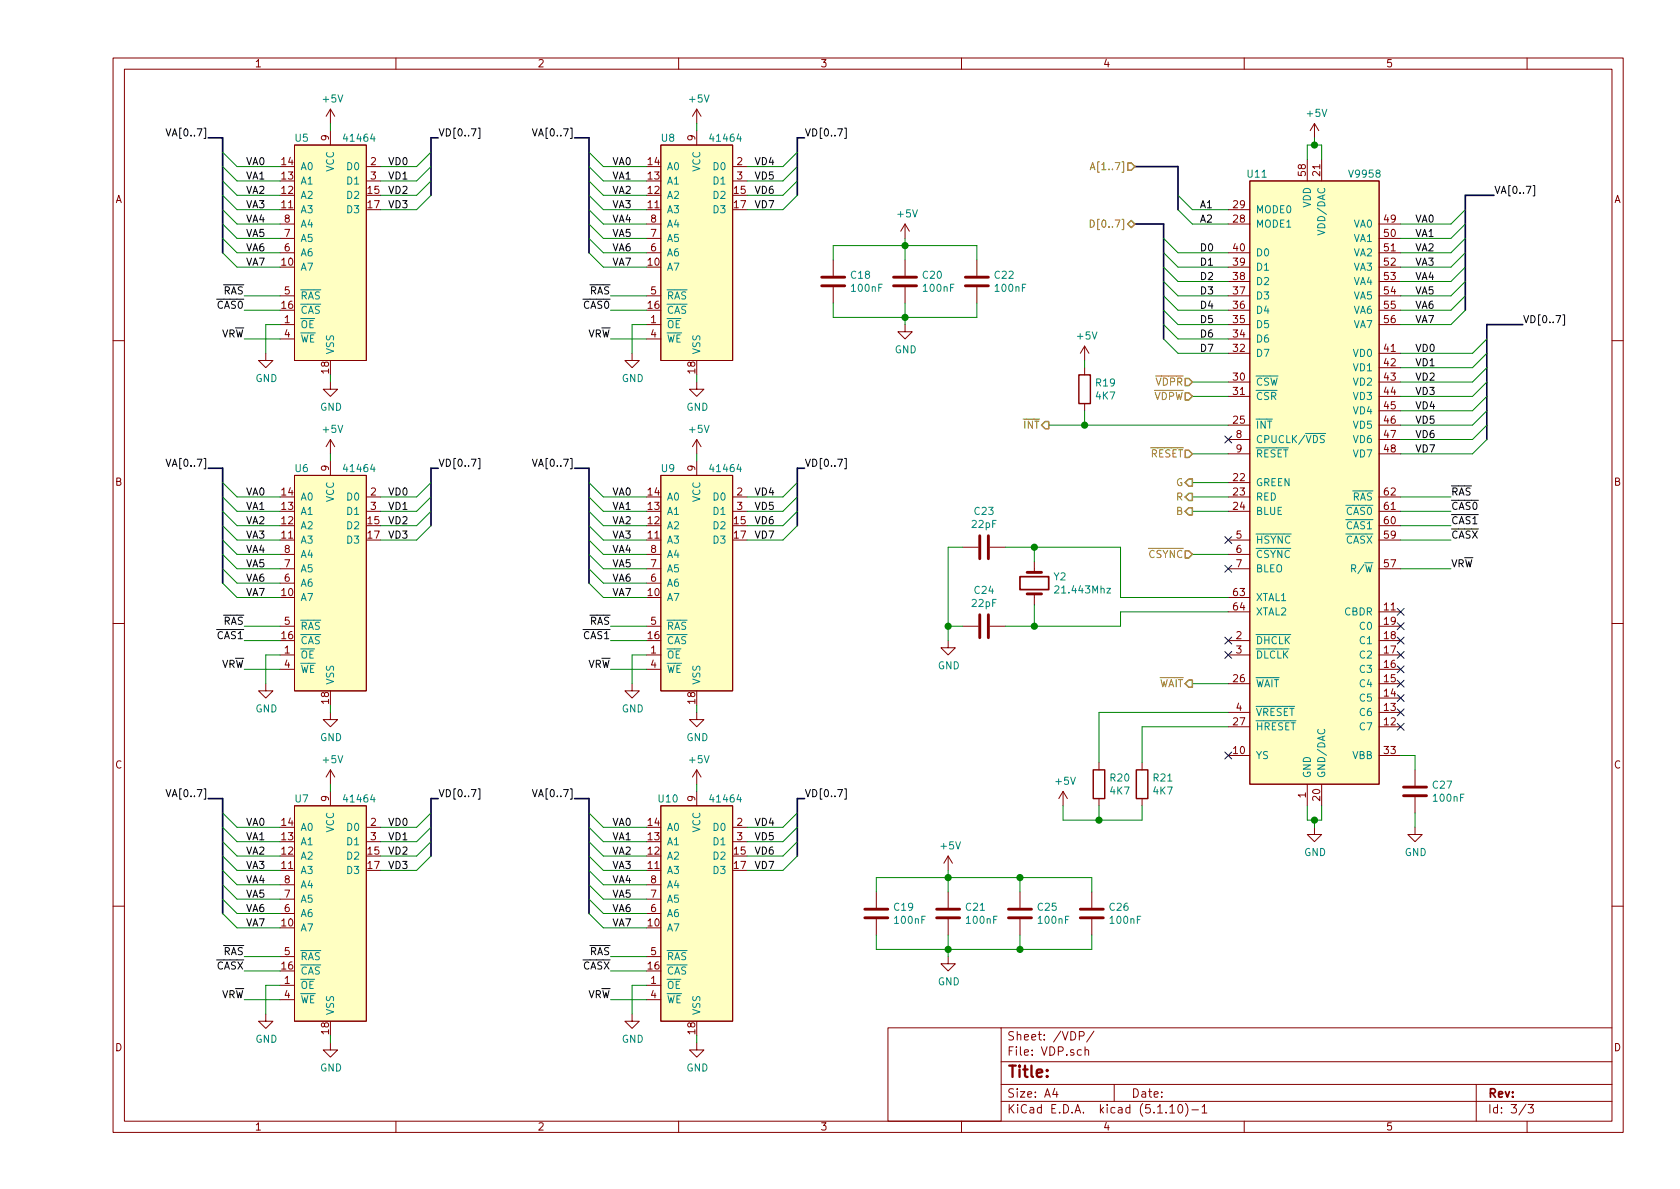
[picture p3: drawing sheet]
<svg xmlns="http://www.w3.org/2000/svg" width="297mm" height="210mm" viewBox="0 0 297 210" stroke-linecap="round" stroke-linejoin="round" font-family="sans-serif">
<g fill="none" stroke="#840000" stroke-width=".18">
<path d="M20 10.3h267v189.9h-267zM22 12.2h263v186.1h-263zM58.4 19.3v2.5M58.4 19.3l-.7 1.3M58.4 19.3l.8 1.3M70 10.3v1.9M120 10.3v1.9M123.2 19.3v2.5M123.2 19.3l-.8 1.3M123.2 19.3l.8 1.3M170 10.3v1.9M220 10.3v1.9"/>
<path d="M270 10.3v1.9M49.5 39.6h2.6M52.1 25.6h12.7v38.1h-12.7zM58.4 23.1v2.5M64.8 29.5h2.5M64.8 32h2.5M114.3 39.6h2.5M116.8 25.6h12.7v38.1h-12.7zM123.2 23.1v2.5M129.5 29.5h2.6M129.5 32h2.6M160 39.6l-.7 1.3"/>
<path d="M160 39.6v2.6M160 39.6l.8 1.3M217.2 39.6h3.8M217.2 37.1h3.8M221 32h22.8v106.7h-22.8zM231.1 28.2v3.8M232.4 21.8l-.8 1.3M232.4 21.8v2.6M232.4 21.8l.8 1.3M233.7 28.2v3.8M243.8 39.6h3.8M49.5 57.4h2.6"/>
<path d="M49.5 59.9h2.6M49.5 52.3h2.6M49.5 44.7h2.6M49.5 42.2h2.6M114.3 57.4h2.5M114.3 59.9h2.5M114.3 52.3h2.5M114.3 44.7h2.5M114.3 42.2h2.5M147.3 46v2.8M147.3 50.8v2.8M160 57.4v1.3h1.3l-1.3 1.2-1.3-1.2h1.3"/>
<path d="M160 46v2.8M160 50.8v2.8M172.7 46v2.8M172.7 50.8v2.8M217.2 57.4h3.8M217.2 59.9h3.8M217.2 52.3h3.8M217.2 44.7h3.8M217.2 54.9h3.8M217.2 49.8h3.8M217.2 47.2h3.8M243.8 57.4h3.8"/>
<path d="M243.8 52.3h3.8M243.8 44.7h3.8M243.8 42.2h3.8M243.8 54.9h3.8M243.8 49.8h3.8M243.8 47.2h3.8M20 60.2h2M47 62.5v1.2h1.3l-1.3 1.3-1.3-1.3h1.3M58.4 67.6v1.2h1.3l-1.3 1.3-1.3-1.3h1.3M58.4 77.7v2.6M58.4 77.7l-.7 1.3M58.4 77.7l.8 1.3"/>
<path d="M111.8 62.5v1.2h1.2l-1.2 1.3-1.3-1.3h1.3M123.2 67.6v1.2h1.3l-1.3 1.3-1.3-1.3h1.3M123.2 77.7v2.6M123.2 77.7l-.8 1.3M123.2 77.7l.8 1.3M191.8 61.2v2.5M191.8 65v1.3M191.8 71.4v1.2M191.8 61.2l-.8 1.3M191.8 61.2l.7 1.3M217.2 75.2h3.8M217.2 67.6h3.8"/>
<path d="M217.2 70.1h3.8M217.2 62.5h3.8M217.2 77.7h3.8M243.8 75.2h3.8M243.8 67.6h3.8M243.8 70.1h3.8M243.8 62.5h3.8M243.8 65h3.8M243.8 72.6h3.8M243.8 77.7h3.8M285 60.2h2M49.5 98h2.6"/>
<path d="M52.1 84.1h12.7v38.1h-12.7zM58.4 81.5v2.6M64.8 87.9h2.5M64.8 90.4h2.5M114.3 98h2.5M116.8 84.1h12.7v38.1h-12.7zM123.2 81.5v2.6M129.5 87.9h2.6M129.5 90.4h2.6M170.2 96.8h2.8M175 96.8h2.8M182.9 99.3v1.9"/>
<path d="M217.2 87.9h3.8M217.2 90.4h3.8M217.2 98h3.8M217.2 85.3h3.8M217.2 80.3h3.8M217.2 95.5h3.8M243.8 87.9h3.8M243.8 90.4h3.8M243.8 80.3h3.8M243.8 95.5h3.8M243.8 93h3.8M20 110.3h2"/>
<path d="M49.5 115.8h2.6M49.5 118.4h2.6M49.5 110.7h2.6M49.5 103.1h2.6M49.5 100.6h2.6M114.3 115.8h2.5M114.3 118.4h2.5M114.3 110.7h2.5M114.3 103.1h2.5M114.3 100.6h2.5M167.6 113.3v1.2h1.3l-1.3 1.3-1.2-1.3h1.2M170.2 110.7h2.8"/>
<path d="M175 110.7h2.8M182.9 105v1.9M217.2 115.8h3.8M217.2 100.6h3.8M217.2 108.2h3.8M217.2 113.3h3.8M217.2 105.7h3.8M243.8 115.8h3.8M243.8 118.4h3.8M243.8 110.7h3.8M243.8 100.6h3.8M243.8 108.2h3.8"/>
<path d="M243.8 113.3h3.8M285 110.3h2M47 120.9v1.3h1.3l-1.3 1.2-1.3-1.2h1.3M58.4 126v1.2h1.3l-1.3 1.3-1.3-1.3h1.3M58.4 136.1v2.6M58.4 139.9v2.6M58.4 136.1l-.7 1.3M58.4 136.1l.8 1.3M111.8 120.9v1.3h1.2l-1.2 1.2-1.3-1.2h1.3M123.2 126v1.2h1.3l-1.3 1.3-1.3-1.3h1.3M123.2 136.1l-.8 1.3M123.2 136.1v2.6"/>
<path d="M123.2 139.9v2.6M123.2 136.1l.8 1.3M188 139.9l-.8 1.3M188 139.9v2.6M188 139.9l.7 1.3M194.3 134.9v1.2M201.9 134.9v1.2M217.2 133.6h3.8M217.2 128.5h3.8M217.2 126h3.8M217.2 120.9h3.8M231.1 138.7v3.8"/>
<path d="M233.7 138.7v3.8M243.8 133.6h3.8M243.8 128.5h3.8M243.8 126h3.8M243.8 123.4h3.8M243.8 120.9h3.8M250.2 136.1v2.8M49.5 159h2.6M49.5 156.5h2.6M52.1 142.5h12.7v38.1h-12.7zM64.8 146.3h2.5M64.8 148.8h2.5"/>
<path d="M114.3 159h2.5M114.3 156.5h2.5M116.8 142.5h12.7v38.1h-12.7zM129.5 146.3h2.6M129.5 148.8h2.6M154.9 157.7v2.8M167.6 151.4l-.7 1.2M167.6 151.4v2.5M167.6 157.7v2.8M167.6 151.4l.8 1.2M180.3 157.7v2.8M193 157.7v2.8"/>
<path d="M194.3 141.2v1.3M201.9 141.2v1.3M232.4 146.3v1.3h1.3l-1.3 1.2-1.3-1.2h1.3M250.2 146.3v1.3h1.3l-1.3 1.2-1.3-1.2h1.3M250.2 141v2.8M20 160.2h2M47 179.3v1.3h1.3l-1.3 1.3-1.3-1.3h1.3M49.5 174.2h2.6M49.5 176.8h2.6M49.5 169.2h2.6M49.5 161.5h2.6M111.8 179.3v1.3h1.2l-1.2 1.3-1.3-1.3h1.3"/>
<path d="M114.3 174.2h2.5M114.3 176.8h2.5M114.3 169.2h2.5M114.3 161.5h2.5M154.9 162.6v2.7M167.6 169.2v1.2h1.3l-1.3 1.3-1.2-1.3h1.2M167.6 162.6v2.7M180.3 162.6v2.7M193 162.6v2.7M285 160.2h2M58.4 184.4v1.3h1.3l-1.3 1.2-1.3-1.2h1.3M70 198.3v1.9"/>
<path d="M120 198.3v1.9M123.2 184.4v1.3h1.3l-1.3 1.2-1.3-1.2h1.3M157 181.8h20v16.5h-20zM170 198.3v1.9M177 194.8h108M177 191.8h108M177 187.8h108M177 181.8h108M186.5 192.5l-.4 1h1M186.8 193v1M190.8 183.2l.8-.1 .1-.2-.1-.4-.8-.1v1.5M191.8 185.7l.2-.1 .4 .1 .1 .9"/>
<path d="M191.8 185.1v1.5M193.4 182.3l-1.3 2M197 191.8v3M206.8 195.8l.5-.5v1.5M206.8 196.8h.9M208.5 195.4l.1-.1a.8 .8 0 0 1 .5 .8 .8 .8 0 0 1-.5 .7 1 1 0 0 1-.1-1.4zM209.6 195.1a1.71 1.71 0 0 1 0 2.3M210.7 196.3h1.2M212.5 195.8l.5-.5v1.5M212.5 196.8h.9M220 198.3v1.9M261 191.8v6.5"/>
<path d="M269.8 195.2l-1.2 2M270 198.3v1.9M270.2 195.3h.9l-.5 .6 .4 .1v.7l-.2 .1-.6-.1"/>
</g>
<g fill="none" stroke="#840000" stroke-width=".51">
<path d="M145.3 50.5h4.1M145.3 49h4.1M158 50.5h4.1M158 49h4.1M170.7 50.5h4.1M170.7 49h4.1M173.2 94.7v4.1M174.8 94.7v4.1M173.2 108.7v4.1M174.8 108.7v4.1M181.6 101.2h2.5M181.6 105h2.5"/>
<path d="M248.2 139.2h4M248.2 140.7h4M152.9 162.3h4.1M152.9 160.8h4.1M165.6 162.3h4.1M165.6 160.8h4.1M178.3 162.3h4.1M178.3 160.8h4.1M191 162.3h4.1M191 160.8h4.1"/>
</g>
<g fill="#ffffc2" stroke="#ffffc2" stroke-width=".18">
<path d="M52.1 142.5h12.7v38.1h-12.7z"/>
<path d="M116.8 142.5h12.7v38.1h-12.7z"/>
<path d="M116.8 84.1h12.7v38.1h-12.7z"/>
<path d="M52.1 25.6h12.7v38.1h-12.7z"/>
<path d="M221 32h22.8v106.7h-22.8z"/>
<path d="M116.8 25.6h12.7v38.1h-12.7z"/>
<path d="M52.1 84.1h12.7v38.1h-12.7z"/>
</g>
<path d="M190.8 66.3h2v5.1h-2zM193.3 136.1h2v5.1h-2zM200.9 136.1h2v5.1h-2z" fill="none" stroke="#840000" stroke-width=".25"/>
<path d="M233.2 76.7h1.2M234.2 77.1l-.5-.1-.2 .1-.1 .3 .2 .2 .4 .1 .2 .3-.3 .3-.5-.1M195.7 104h.7l-.7 .9h.7" fill="none" stroke="#008484" stroke-width=".18"/>
<path d="M180.3 102h5.1v2.3h-5.1z" fill="none" stroke="#840000" stroke-width=".3"/>
<g fill="none" stroke="#000084" stroke-width=".3">
<path d="M36.8 24.4h2.6v20.3M77.5 24.4h-1.3v10.1M101.6 24.4h2.5v20.3M142.2 24.4h-1.2v10.1M200.7 29.5h7.6v7.6M200.7 39.6h5v20.3M264.2 34.5h-5.1v20.4M269.2 57.4h-6.3v20.3M36.8 82.8h2.6v20.3M77.5 82.8h-1.3v10.2M101.6 82.8h2.5v20.3M142.2 82.8h-1.2v10.2"/>
<path d="M36.8 141.2h2.6v20.3M77.5 141.2h-1.3v10.2M101.6 141.2h2.5v20.3M142.2 141.2h-1.2v10.2"/>
</g>
<g fill="none" stroke="#008400" stroke-width=".18">
<path d="M39.4 37.1l2.5 2.5h7.6M39.4 34.5l2.5 2.6h7.6M39.4 32l2.5 2.5h7.6M39.4 29.5l2.5 2.5h7.6M39.4 26.9l2.5 2.6h7.6M39.4 39.6l2.5 2.6h7.6M58.4 21.8v1.3M76.2 34.5l-2.5 2.6h-6.4M76.2 32l-2.5 2.5h-6.4M76.2 29.5l-2.5 2.5h-6.4M76.2 26.9l-2.5 2.6h-6.4M104.1 37.1l2.6 2.5h7.6"/>
<path d="M104.1 34.5l2.6 2.6h7.6M104.1 32l2.6 2.5h7.6M104.1 29.5l2.6 2.5h7.6M104.1 26.9l2.6 2.6h7.6M104.1 39.6l2.6 2.6h7.6M123.2 21.8v1.3M141 34.5l-2.6 2.6h-6.3M141 32l-2.6 2.5h-6.3M141 29.5l-2.6 2.5h-6.3M141 26.9l-2.6 2.6h-6.3M208.3 37.1l2.5 2.5h6.4M208.3 34.5l2.5 2.6h6.4"/>
<path d="M231.1 28.2v-2.6h2.6v2.6M232.4 24.4v1.2M259.1 37.1l-2.6 2.5h-8.9M259.1 39.6l-2.6 2.6h-8.9M39.4 42.2l2.5 2.5h7.6M39.4 44.7l2.5 2.5h7.6M43.2 59.9h6.3M43.2 54.9h6.3M43.2 52.3h6.3M49.5 57.4h-2.5v5.1M104.1 42.2l2.6 2.5h7.6M104.1 44.7l2.6 2.5h7.6"/>
<path d="M107.9 59.9h6.4M107.9 54.9h6.4M107.9 52.3h6.4M114.3 57.4h-2.5v5.1M147.3 46v-2.6h25.4v2.6M147.3 53.6v2.5h25.4v-2.5M160 42.2v3.8M160 53.6v3.8M205.7 57.4l2.6 2.5h8.9M205.7 52.3l2.6 2.6h8.9M205.7 49.8l2.6 2.5h8.9M205.7 54.9l2.6 2.5h8.9"/>
<path d="M205.7 47.2l2.6 2.6h8.9M205.7 42.2l2.6 2.5h8.9M205.7 59.9l2.6 2.6h8.9M205.7 44.7l2.6 2.5h8.9M259.1 52.3l-2.6 2.6h-8.9M259.1 49.8l-2.6 2.5h-8.9M259.1 54.9l-2.6 2.5h-8.9M259.1 47.2l-2.6 2.6h-8.9M259.1 42.2l-2.6 2.5h-8.9M259.1 44.7l-2.6 2.5h-8.9M262.9 59.9l-2.6 2.6h-12.7M58.4 66.3v1.3"/>
<path d="M123.2 66.3v1.3M185.4 75.2h31.8M191.8 63.7v1.3M191.8 72.6v2.6M210.8 70.1h6.4M210.8 67.6h6.4M262.9 77.7l-2.6 2.6h-12.7M262.9 72.6l-2.6 2.6h-12.7M262.9 67.6l-2.6 2.5h-12.7M262.9 65l-2.6 2.6h-12.7M262.9 62.5l-2.6 2.5h-12.7M262.9 70.1l-2.6 2.5h-12.7"/>
<path d="M262.9 75.2l-2.6 2.5h-12.7M39.4 90.4l2.5 2.6h7.6M39.4 93l2.5 2.5h7.6M39.4 95.5l2.5 2.5h7.6M39.4 87.9l2.5 2.5h7.6M39.4 85.3l2.5 2.6h7.6M39.4 98l2.5 2.6h7.6M58.4 80.3v1.2M76.2 90.4l-2.5 2.6h-6.4M76.2 93l-2.5 2.5h-6.4M76.2 87.9l-2.5 2.5h-6.4M76.2 85.3l-2.5 2.6h-6.4"/>
<path d="M104.1 90.4l2.6 2.6h7.6M104.1 93l2.6 2.5h7.6M104.1 95.5l2.6 2.5h7.6M104.1 87.9l2.6 2.5h7.6M104.1 85.3l2.6 2.6h7.6M104.1 98l2.6 2.6h7.6M123.2 80.3v1.2M141 90.4l-2.6 2.6h-6.3M141 93l-2.6 2.5h-6.3M141 87.9l-2.6 2.5h-6.3M141 85.3l-2.6 2.6h-6.3M170.2 96.8h-2.6v16.5"/>
<path d="M177.8 96.8h20.3v8.9h19.1M182.9 96.8v2.5M210.8 98h6.4M210.8 90.4h6.4M210.8 87.9h6.4M210.8 85.3h6.4M210.8 80.3h6.4M247.6 93h8.9M247.6 95.5h8.9M247.6 90.4h8.9M247.6 87.9h8.9M39.4 100.6l2.5 2.5h7.6"/>
<path d="M39.4 103.1l2.5 2.6h7.6M43.2 110.7h6.3M43.2 113.3h6.3M43.2 118.4h6.3M49.5 115.8h-2.5v5.1M104.1 100.6l2.6 2.5h7.6M104.1 103.1l2.6 2.6h7.6M107.9 110.7h6.4M107.9 113.3h6.4M107.9 118.4h6.4M114.3 115.8h-2.5v5.1M167.6 110.7h2.6"/>
<path d="M182.9 106.9v3.8M217.2 108.2h-19.1v2.5h-20.3M247.6 100.6h8.9M58.4 124.7v1.3M58.4 138.7v1.2M123.2 124.7v1.3M123.2 138.7v1.2M210.8 120.9h6.4M217.2 128.5h-15.3v6.4M217.2 126h-22.9v8.9M247.6 133.6h2.6v2.5M39.4 156.5l2.5 2.5h7.6"/>
<path d="M39.4 153.9l2.5 2.6h7.6M39.4 151.4l2.5 2.5h7.6M39.4 148.8l2.5 2.6h7.6M39.4 146.3l2.5 2.5h7.6M39.4 143.8l2.5 2.5h7.6M39.4 159l2.5 2.5h7.6M76.2 151.4l-2.5 2.5h-6.4M76.2 148.8l-2.5 2.6h-6.4M76.2 146.3l-2.5 2.5h-6.4M76.2 143.8l-2.5 2.5h-6.4M104.1 156.5l2.6 2.5h7.6M104.1 153.9l2.6 2.6h7.6"/>
<path d="M104.1 151.4l2.6 2.5h7.6M104.1 148.8l2.6 2.6h7.6M104.1 146.3l2.6 2.5h7.6M104.1 143.8l2.6 2.5h7.6M104.1 159l2.6 2.5h7.6M141 151.4l-2.6 2.5h-6.3M141 148.8l-2.6 2.6h-6.3M141 146.3l-2.6 2.5h-6.3M141 143.8l-2.6 2.5h-6.3M154.9 157.7v-2.5h38.1v2.5M167.6 153.9v3.8M180.3 155.2v2.5"/>
<path d="M188 142.5v2.5h13.9v-2.5M194.3 142.5v2.5M231.1 142.5v2.5h2.6v-2.5M232.4 145v1.3M250.2 143.8v2.5M39.4 161.5l2.5 2.6h7.6M43.2 169.2h6.3M43.2 171.7h6.3M43.2 176.8h6.3M49.5 174.2h-2.5v5.1M104.1 161.5l2.6 2.6h7.6M107.9 169.2h6.4"/>
<path d="M107.9 171.7h6.4M107.9 176.8h6.4M114.3 174.2h-2.5v5.1M154.9 165.3v2.6h38.1v-2.6M167.6 165.3v3.9M180.3 165.3v2.6M58.4 183.1v1.3M123.2 183.1v1.3"/>
</g>
<path d="M199.4 39.6l.6-.6 .7 .6-.7 .7zM199.4 28.8h.6l.7 .7-.7 .6h-.6zM184.8 74.5h.6v1.3h-.6l-.7-.6zM209.5 66.9h.7l.6 .7-.6 .6h-.7zM209.5 69.5h.7l.6 .6-.6 .6h-.7zM209.5 79.6h.7l.6 .7-.6 .6h-.7zM209.5 90.4l.7-.6h.6v1.3h-.6zM209.5 97.4h.7l.6 .6-.6 .7h-.7zM210.2 87.2h.6v1.3h-.6l-.7-.6zM210.2 84.7h.6v1.3h-.6l-.7-.7zM210.2 120.3h.6v1.2h-.6l-.7-.6z" fill="none" stroke="#848400" stroke-width=".25"/>
<path d="M192.8 38.9a.64 .64 0 0 1 .7 .6 .64 .64 0 0 1-.7 .7zM192.8 30l.4-1.3 .4 1.3M192.9 29.7h.6" fill="none" stroke="#848400" stroke-width=".18"/>
<g fill="none" stroke="#000" stroke-width=".18">
<path d="M29.4 22.8l.4 1.2 .4-1.2M84.6 22.7h.3v1.8h-.3M94.1 22.8l.5 1.2 .4-1.2M149.3 22.7h.3v1.8h-.3M271.1 32.8h.2v1.8h-.2M276.3 55.7h.3v1.8h-.3M29.4 81.2l.4 1.3 .4-1.3M84.6 81.1h.3v1.8h-.3M94.1 81.2l.5 1.3 .4-1.3M149.3 81.1h.3v1.8h-.3M29.4 139.6l.4 1.3 .4-1.3M84.6 139.5h.3v1.8h-.3"/>
<path d="M94.1 139.6l.5 1.3 .4-1.3M149.3 139.5h.3v1.8h-.3"/>
</g>
<g fill="#008400" stroke="#008400" stroke-width=".25">
<circle cx="194.3" cy="145" r=".51"/>
<circle cx="160" cy="43.4" r=".51"/>
<circle cx="182.9" cy="110.7" r=".51"/>
<circle cx="180.3" cy="155.2" r=".51"/>
<circle cx="232.4" cy="25.6" r=".51"/>
<circle cx="182.9" cy="96.8" r=".51"/>
<circle cx="232.4" cy="145" r=".51"/>
<circle cx="167.6" cy="110.7" r=".51"/>
<circle cx="180.3" cy="167.9" r=".51"/>
<circle cx="191.8" cy="75.2" r=".51"/>
<circle cx="160" cy="56.1" r=".51"/>
<circle cx="167.6" cy="167.9" r=".51"/>
<circle cx="167.6" cy="155.2" r=".51"/>
</g>
<g fill="none" stroke="#000084" stroke-width=".18">
<path d="M216.6 77.1l1.2 1.2M217.8 77.1l-1.2 1.2M216.6 94.9l1.2 1.2M216.6 100l1.2 1.2M217.8 94.9l-1.2 1.2M217.8 100l-1.2 1.2M216.6 112.7l1.2 1.2M216.6 115.2l1.2 1.2M217.8 112.7l-1.2 1.2M217.8 115.2l-1.2 1.2M247 107.6l1.3 1.2M247 110.1l1.3 1.2"/>
<path d="M247 112.7l1.3 1.2M247 115.2l1.3 1.2M247 117.7l1.3 1.3M248.3 107.6l-1.3 1.2M248.3 110.1l-1.3 1.2M248.3 112.7l-1.3 1.2M248.3 115.2l-1.3 1.2M248.3 117.7l-1.3 1.3M216.6 133l1.2 1.2M217.8 133l-1.2 1.2M247 120.3l1.3 1.2M247 122.8l1.3 1.2"/>
<path d="M247 125.4l1.3 1.2M247 127.9l1.3 1.2M248.3 120.3l-1.3 1.2M248.3 122.8l-1.3 1.2M248.3 125.4l-1.3 1.2M248.3 127.9l-1.3 1.2"/>
</g>
<text font-size="2.8" fill="#840000" x="178" y="190.5">Title:</text>
<g font-size="2.1" fill="#840000">
<text x="178" y="184">Sheet: /VDP/</text>
<text x="178" y="186.7">File: VDP.sch</text>
<text x="178" y="196.9">KiCad E.D.A. kicad (5.1.10)-1</text>
<text x="178" y="194.1">Size: A4</text>
<text x="200" y="194.1">Date:</text>
<text x="263" y="194.1">Rev:</text>
<text x="263" y="196.9">Id: 3/3</text>
</g>
<g font-size="1.8" fill="#840000">
<text x="45" y="11.9">1</text>
<text x="95" y="11.9">2</text>
<text x="145" y="11.9">3</text>
<text x="195" y="11.9">4</text>
<text x="245" y="11.9">5</text>
<text x="49.8" y="29.2">14</text>
<text x="58.2" y="24.9" transform="rotate(-90 58.2 24.9)">9</text>
<text x="65.6" y="29.2">2</text>
<text x="114.6" y="29.2">14</text>
<text x="122.9" y="24.9" transform="rotate(-90 122.9 24.9)">9</text>
<text x="130.3" y="29.2">2</text>
<text x="20.4" y="35.9">A</text>
<text x="49.8" y="34.3">12</text>
<text x="49.8" y="31.7">13</text>
<text x="65.1" y="34.3">15</text>
<text x="65.6" y="31.7">3</text>
<text x="114.6" y="34.3">12</text>
<text x="114.6" y="31.7">13</text>
<text x="129.8" y="34.3">15</text>
<text x="130.3" y="31.7">3</text>
<text x="230.9" y="31.1" transform="rotate(-90 230.9 31.1)">58</text>
<text x="233.4" y="31.1" transform="rotate(-90 233.4 31.1)">21</text>
<text x="285.4" y="35.9">A</text>
<text x="49.8" y="36.8">11</text>
<text x="50.3" y="41.9">7</text>
<text x="50.3" y="39.4">8</text>
<text x="65.1" y="36.8">17</text>
<text x="114.6" y="36.8">11</text>
<text x="115.1" y="41.9">7</text>
<text x="115.1" y="39.4">8</text>
<text x="129.8" y="36.8">17</text>
<text x="218.1" y="39.4">28</text>
<text x="218.1" y="36.8">29</text>
<text x="244.8" y="39.4">49</text>
<text x="244.8" y="41.9">50</text>
<text x="49.8" y="47">10</text>
<text x="50.3" y="44.4">6</text>
<text x="114.6" y="47">10</text>
<text x="115.1" y="44.4">6</text>
<text x="218.1" y="47">39</text>
<text x="218.1" y="44.4">40</text>
<text x="244.8" y="44.4">51</text>
<text x="244.8" y="47">52</text>
<text x="50.3" y="52.1">5</text>
<text x="115.1" y="52.1">5</text>
<text x="218.1" y="52.1">37</text>
<text x="218.1" y="49.5">38</text>
<text x="244.8" y="49.5">53</text>
<text x="244.8" y="52.1">54</text>
<text x="49.8" y="54.6">16</text>
<text x="50.3" y="57.1">1</text>
<text x="50.3" y="59.7">4</text>
<text x="114.6" y="54.6">16</text>
<text x="115.1" y="57.1">1</text>
<text x="115.1" y="59.7">4</text>
<text x="218.1" y="59.7">34</text>
<text x="218.1" y="57.1">35</text>
<text x="218.1" y="54.6">36</text>
<text x="244.8" y="54.6">55</text>
<text x="244.8" y="57.1">56</text>
<text x="58.2" y="66" transform="rotate(-90 58.2 66)">18</text>
<text x="122.9" y="66" transform="rotate(-90 122.9 66)">18</text>
<text x="218.1" y="62.2">32</text>
<text x="244.8" y="62.2">41</text>
<text x="244.8" y="64.8">42</text>
<text x="218.1" y="67.3">30</text>
<text x="218.1" y="69.8">31</text>
<text x="244.8" y="67.3">43</text>
<text x="244.8" y="69.8">44</text>
<text x="218.1" y="74.9">25</text>
<text x="218.6" y="77.5">8</text>
<text x="244.8" y="72.4">45</text>
<text x="244.8" y="74.9">46</text>
<text x="244.8" y="77.5">47</text>
<text x="58.2" y="83.3" transform="rotate(-90 58.2 83.3)">9</text>
<text x="122.9" y="83.3" transform="rotate(-90 122.9 83.3)">9</text>
<text x="218.6" y="80">9</text>
<text x="244.8" y="80">48</text>
<text x="20.4" y="85.9">B</text>
<text x="49.8" y="87.6">14</text>
<text x="65.6" y="87.6">2</text>
<text x="114.6" y="87.6">14</text>
<text x="130.3" y="87.6">2</text>
<text x="218.1" y="85.1">22</text>
<text x="218.1" y="87.6">23</text>
<text x="244.8" y="87.6">62</text>
<text x="285.4" y="85.9">B</text>
<text x="49.8" y="95.2">11</text>
<text x="49.8" y="92.7">12</text>
<text x="49.8" y="90.2">13</text>
<text x="65.1" y="92.7">15</text>
<text x="65.1" y="95.2">17</text>
<text x="65.6" y="90.2">3</text>
<text x="114.6" y="95.2">11</text>
<text x="114.6" y="92.7">12</text>
<text x="114.6" y="90.2">13</text>
<text x="129.8" y="92.7">15</text>
<text x="129.8" y="95.2">17</text>
<text x="130.3" y="90.2">3</text>
<text x="218.1" y="90.2">24</text>
<text x="218.6" y="95.2">5</text>
<text x="244.8" y="95.2">59</text>
<text x="244.8" y="92.7">60</text>
<text x="244.8" y="90.2">61</text>
<text x="50.3" y="100.3">7</text>
<text x="50.3" y="97.8">8</text>
<text x="115.1" y="100.3">7</text>
<text x="115.1" y="97.8">8</text>
<text x="218.6" y="97.8">6</text>
<text x="218.6" y="100.3">7</text>
<text x="244.8" y="100.3">57</text>
<text x="49.8" y="105.4">10</text>
<text x="50.3" y="102.9">6</text>
<text x="114.6" y="105.4">10</text>
<text x="115.1" y="102.9">6</text>
<text x="218.1" y="105.4">63</text>
<text x="218.1" y="107.9">64</text>
<text x="244.8" y="107.9">11</text>
<text x="49.8" y="113">16</text>
<text x="50.3" y="110.5">5</text>
<text x="114.6" y="113">16</text>
<text x="115.1" y="110.5">5</text>
<text x="218.6" y="113">2</text>
<text x="244.8" y="113">18</text>
<text x="244.8" y="110.5">19</text>
<text x="50.3" y="115.6">1</text>
<text x="50.3" y="118.1">4</text>
<text x="115.1" y="115.6">1</text>
<text x="115.1" y="118.1">4</text>
<text x="218.6" y="115.6">3</text>
<text x="244.8" y="118.1">16</text>
<text x="244.8" y="115.6">17</text>
<text x="58.2" y="124.4" transform="rotate(-90 58.2 124.4)">18</text>
<text x="122.9" y="124.4" transform="rotate(-90 122.9 124.4)">18</text>
<text x="218.1" y="120.6">26</text>
<text x="218.6" y="125.7">4</text>
<text x="244.8" y="125.7">13</text>
<text x="244.8" y="123.2">14</text>
<text x="244.8" y="120.6">15</text>
<text x="218.1" y="128.3">27</text>
<text x="244.8" y="128.3">12</text>
<text x="20.4" y="135.9">C</text>
<text x="218.1" y="133.3">10</text>
<text x="244.8" y="133.3">33</text>
<text x="285.4" y="135.9">C</text>
<text x="58.2" y="141.7" transform="rotate(-90 58.2 141.7)">9</text>
<text x="122.9" y="141.7" transform="rotate(-90 122.9 141.7)">9</text>
<text x="230.9" y="141.1" transform="rotate(-90 230.9 141.1)">1</text>
<text x="233.4" y="141.5" transform="rotate(-90 233.4 141.5)">20</text>
<text x="49.8" y="148.6">13</text>
<text x="49.8" y="146">14</text>
<text x="65.6" y="146">2</text>
<text x="65.6" y="148.6">3</text>
<text x="114.6" y="148.6">13</text>
<text x="114.6" y="146">14</text>
<text x="130.3" y="146">2</text>
<text x="130.3" y="148.6">3</text>
<text x="49.8" y="153.7">11</text>
<text x="49.8" y="151.1">12</text>
<text x="65.1" y="151.1">15</text>
<text x="65.1" y="153.7">17</text>
<text x="114.6" y="153.7">11</text>
<text x="114.6" y="151.1">12</text>
<text x="129.8" y="151.1">15</text>
<text x="129.8" y="153.7">17</text>
<text x="50.3" y="161.3">6</text>
<text x="50.3" y="158.7">7</text>
<text x="50.3" y="156.2">8</text>
<text x="115.1" y="161.3">6</text>
<text x="115.1" y="158.7">7</text>
<text x="115.1" y="156.2">8</text>
<text x="49.8" y="163.8">10</text>
<text x="114.6" y="163.8">10</text>
<text x="49.8" y="171.4">16</text>
<text x="50.3" y="174">1</text>
<text x="50.3" y="168.9">5</text>
<text x="114.6" y="171.4">16</text>
<text x="115.1" y="174">1</text>
<text x="115.1" y="168.9">5</text>
<text x="50.3" y="176.5">4</text>
<text x="115.1" y="176.5">4</text>
<text x="20.4" y="185.9">D</text>
<text x="58.2" y="182.8" transform="rotate(-90 58.2 182.8)">18</text>
<text x="122.9" y="182.8" transform="rotate(-90 122.9 182.8)">18</text>
<text x="285.4" y="185.9">D</text>
<text x="45" y="199.9">1</text>
<text x="95" y="199.9">2</text>
<text x="145" y="199.9">3</text>
<text x="195" y="199.9">4</text>
<text x="245" y="199.9">5</text>
</g>
<g font-size="1.8" fill="#008484">
<text x="57.2" y="18.1">+5V</text>
<text x="122" y="18.1">+5V</text>
<text x="231.2" y="20.7">+5V</text>
<text x="52.2" y="25.1">U5</text>
<text x="61" y="25.1">41464</text>
<text x="117" y="25.1">U8</text>
<text x="125.8" y="25.1">41464</text>
<text x="53.1" y="35.2">A2</text>
<text x="53.1" y="32.6">A1</text>
<text x="53.1" y="30.1">A0</text>
<text x="59.1" y="30.4" transform="rotate(-90 59.1 30.4)">VCC</text>
<text x="61.5" y="35.2">D2</text>
<text x="61.5" y="30.1">D0</text>
<text x="61.5" y="32.6">D1</text>
<text x="117.9" y="35.2">A2</text>
<text x="117.9" y="32.6">A1</text>
<text x="117.9" y="30.1">A0</text>
<text x="123.8" y="30.4" transform="rotate(-90 123.8 30.4)">VCC</text>
<text x="126.3" y="35.2">D2</text>
<text x="126.3" y="30.1">D0</text>
<text x="126.3" y="32.6">D1</text>
<text x="220.6" y="31.4">U11</text>
<text x="238.8" y="31.4">V9958</text>
<text x="53.1" y="37.7">A3</text>
<text x="53.1" y="40.3">A4</text>
<text x="61.5" y="37.7">D3</text>
<text x="117.9" y="37.7">A3</text>
<text x="117.9" y="40.3">A4</text>
<text x="126.3" y="37.7">D3</text>
<text x="158.8" y="38.4">+5V</text>
<text x="222" y="40.3">MODE1</text>
<text x="222" y="37.7">MODE0</text>
<text x="231.8" y="36.7" transform="rotate(-90 231.8 36.7)">VDD</text>
<text x="234.3" y="41.1" transform="rotate(-90 234.3 41.1)">VDD/DAC</text>
<text x="239.4" y="40.3">VA0</text>
<text x="53.1" y="47.9">A7</text>
<text x="53.1" y="45.3">A6</text>
<text x="53.1" y="42.8">A5</text>
<text x="117.9" y="47.9">A7</text>
<text x="117.9" y="45.3">A6</text>
<text x="117.9" y="42.8">A5</text>
<text x="222" y="47.9">D1</text>
<text x="222" y="45.3">D0</text>
<text x="239.4" y="42.8">VA1</text>
<text x="239.4" y="45.3">VA2</text>
<text x="239.4" y="47.9">VA3</text>
<text x="53.1" y="53">RAS</text>
<text x="117.9" y="53">RAS</text>
<text x="150.5" y="49.3">C18</text>
<text x="150.7" y="51.6">100nF</text>
<text x="163.2" y="49.3">C20</text>
<text x="163.4" y="51.6">100nF</text>
<text x="175.9" y="49.3">C22</text>
<text x="176.1" y="51.6">100nF</text>
<text x="222" y="53">D3</text>
<text x="222" y="50.4">D2</text>
<text x="239.4" y="50.4">VA4</text>
<text x="239.4" y="53">VA5</text>
<text x="53.1" y="58">OE</text>
<text x="53.1" y="55.5">CAS</text>
<text x="117.9" y="58">OE</text>
<text x="117.9" y="55.5">CAS</text>
<text x="222" y="58">D5</text>
<text x="222" y="55.5">D4</text>
<text x="239.4" y="55.5">VA6</text>
<text x="239.4" y="58">VA7</text>
<text x="53.1" y="60.6">WE</text>
<text x="59.1" y="62.7" transform="rotate(-90 59.1 62.7)">VSS</text>
<text x="117.9" y="60.6">WE</text>
<text x="123.8" y="62.7" transform="rotate(-90 123.8 62.7)">VSS</text>
<text x="158.2" y="62.5">GND</text>
<text x="190.6" y="60">+5V</text>
<text x="222" y="63.1">D7</text>
<text x="222" y="60.6">D6</text>
<text x="239.4" y="63.1">VD0</text>
<text x="239.4" y="65.7">VD1</text>
<text x="45.2" y="67.6">GND</text>
<text x="109.9" y="67.6">GND</text>
<text x="193.8" y="68.3">R19</text>
<text x="193.8" y="70.7">4K7</text>
<text x="222" y="68.2">CSW</text>
<text x="222" y="70.7">CSR</text>
<text x="239.4" y="68.2">VD2</text>
<text x="239.4" y="70.7">VD3</text>
<text x="56.6" y="72.6">GND</text>
<text x="57.2" y="76.5">+5V</text>
<text x="121.4" y="72.6">GND</text>
<text x="122" y="76.5">+5V</text>
<text x="222" y="75.8">INT</text>
<text x="239.4" y="73.3">VD4</text>
<text x="239.4" y="75.8">VD5</text>
<text x="52.2" y="83.5">U6</text>
<text x="61" y="83.5">41464</text>
<text x="117" y="83.5">U9</text>
<text x="125.8" y="83.5">41464</text>
<text x="222" y="78.4">CPUCLK/VDS</text>
<text x="222" y="80.9">RESET</text>
<text x="239.4" y="78.4">VD6</text>
<text x="239.4" y="80.9">VD7</text>
<text x="53.1" y="88.5">A0</text>
<text x="59.1" y="88.8" transform="rotate(-90 59.1 88.8)">VCC</text>
<text x="61.5" y="88.5">D0</text>
<text x="117.9" y="88.5">A0</text>
<text x="123.8" y="88.8" transform="rotate(-90 123.8 88.8)">VCC</text>
<text x="126.3" y="88.5">D0</text>
<text x="222" y="86">GREEN</text>
<text x="222" y="88.5">RED</text>
<text x="239.1" y="88.5">RAS</text>
<text x="53.1" y="93.6">A2</text>
<text x="53.1" y="91.1">A1</text>
<text x="61.5" y="93.6">D2</text>
<text x="61.5" y="91.1">D1</text>
<text x="117.9" y="93.6">A2</text>
<text x="117.9" y="91.1">A1</text>
<text x="126.3" y="93.6">D2</text>
<text x="126.3" y="91.1">D1</text>
<text x="171.9" y="93.4">22pF</text>
<text x="172.4" y="91.1">C23</text>
<text x="222" y="91.1">BLUE</text>
<text x="238.1" y="93.6">CAS1</text>
<text x="238.1" y="91.1">CAS0</text>
<text x="53.1" y="96.1">A3</text>
<text x="53.1" y="101.2">A5</text>
<text x="53.1" y="98.7">A4</text>
<text x="61.5" y="96.1">D3</text>
<text x="117.9" y="96.1">A3</text>
<text x="117.9" y="101.2">A5</text>
<text x="117.9" y="98.7">A4</text>
<text x="126.3" y="96.1">D3</text>
<text x="222" y="96.1">HSYNC</text>
<text x="222" y="98.7">CSYNC</text>
<text x="222" y="101.2">BLEO</text>
<text x="237.9" y="96.1">CASX</text>
<text x="239.4" y="101.2">R/W</text>
<text x="53.1" y="106.3">A7</text>
<text x="53.1" y="103.8">A6</text>
<text x="117.9" y="106.3">A7</text>
<text x="117.9" y="103.8">A6</text>
<text x="171.9" y="107.3">22pF</text>
<text x="172.4" y="105">C24</text>
<text x="186.4" y="102.6">Y2</text>
<text x="187" y="104.9">21.443Mhz</text>
<text x="222" y="106.3">XTAL1</text>
<text x="53.1" y="113.9">CAS</text>
<text x="53.1" y="111.4">RAS</text>
<text x="117.9" y="113.9">CAS</text>
<text x="117.9" y="111.4">RAS</text>
<text x="222" y="113.9">DHCLK</text>
<text x="222" y="108.8">XTAL2</text>
<text x="237.7" y="108.8">CBDR</text>
<text x="240.6" y="113.9">C1</text>
<text x="240.6" y="111.4">C0</text>
<text x="53.1" y="116.5">OE</text>
<text x="53.1" y="119">WE</text>
<text x="117.9" y="116.5">OE</text>
<text x="117.9" y="119">WE</text>
<text x="165.8" y="118.4">GND</text>
<text x="222" y="116.5">DLCLK</text>
<text x="240.6" y="119">C3</text>
<text x="240.6" y="116.5">C2</text>
<text x="45.2" y="126">GND</text>
<text x="59.1" y="121.2" transform="rotate(-90 59.1 121.2)">VSS</text>
<text x="109.9" y="126">GND</text>
<text x="123.8" y="121.2" transform="rotate(-90 123.8 121.2)">VSS</text>
<text x="222" y="121.5">WAIT</text>
<text x="240.6" y="124.1">C5</text>
<text x="240.6" y="121.5">C4</text>
<text x="56.6" y="131.1">GND</text>
<text x="121.4" y="131.1">GND</text>
<text x="222" y="129.2">HRESET</text>
<text x="222" y="126.6">VRESET</text>
<text x="240.6" y="129.2">C7</text>
<text x="240.6" y="126.6">C6</text>
<text x="57.2" y="135">+5V</text>
<text x="122" y="135">+5V</text>
<text x="222" y="134.2">YS</text>
<text x="231.8" y="137.7" transform="rotate(-90 231.8 137.7)">GND</text>
<text x="234.3" y="137.7" transform="rotate(-90 234.3 137.7)">GND/DAC</text>
<text x="239.1" y="134.2">VBB</text>
<text x="52.2" y="141.9">U7</text>
<text x="61" y="141.9">41464</text>
<text x="116.5" y="141.9">U10</text>
<text x="125.8" y="141.9">41464</text>
<text x="186.7" y="138.8">+5V</text>
<text x="196.4" y="138.2">R20</text>
<text x="196.4" y="140.5">4K7</text>
<text x="204" y="138.2">R21</text>
<text x="204" y="140.5">4K7</text>
<text x="253.4" y="139.5">C27</text>
<text x="253.6" y="141.8">100nF</text>
<text x="53.1" y="149.5">A1</text>
<text x="53.1" y="146.9">A0</text>
<text x="59.1" y="147.2" transform="rotate(-90 59.1 147.2)">VCC</text>
<text x="61.5" y="146.9">D0</text>
<text x="61.5" y="149.5">D1</text>
<text x="117.9" y="149.5">A1</text>
<text x="117.9" y="146.9">A0</text>
<text x="123.8" y="147.2" transform="rotate(-90 123.8 147.2)">VCC</text>
<text x="126.3" y="146.9">D0</text>
<text x="126.3" y="149.5">D1</text>
<text x="53.1" y="154.6">A3</text>
<text x="53.1" y="152">A2</text>
<text x="61.5" y="152">D2</text>
<text x="61.5" y="154.6">D3</text>
<text x="117.9" y="154.6">A3</text>
<text x="117.9" y="152">A2</text>
<text x="126.3" y="152">D2</text>
<text x="126.3" y="154.6">D3</text>
<text x="166.4" y="150.2">+5V</text>
<text x="230.6" y="151.4">GND</text>
<text x="248.4" y="151.4">GND</text>
<text x="53.1" y="159.6">A5</text>
<text x="53.1" y="157.1">A4</text>
<text x="117.9" y="159.6">A5</text>
<text x="117.9" y="157.1">A4</text>
<text x="158.1" y="161.1">C19</text>
<text x="170.8" y="161.1">C21</text>
<text x="183.5" y="161.1">C25</text>
<text x="196.2" y="161.1">C26</text>
<text x="53.1" y="164.7">A7</text>
<text x="53.1" y="162.2">A6</text>
<text x="117.9" y="164.7">A7</text>
<text x="117.9" y="162.2">A6</text>
<text x="158.3" y="163.4">100nF</text>
<text x="171" y="163.4">100nF</text>
<text x="183.7" y="163.4">100nF</text>
<text x="196.4" y="163.4">100nF</text>
<text x="53.1" y="172.3">CAS</text>
<text x="53.1" y="169.8">RAS</text>
<text x="117.9" y="172.3">CAS</text>
<text x="117.9" y="169.8">RAS</text>
<text x="53.1" y="174.9">OE</text>
<text x="53.1" y="177.4">WE</text>
<text x="59.1" y="179.6" transform="rotate(-90 59.1 179.6)">VSS</text>
<text x="117.9" y="174.9">OE</text>
<text x="117.9" y="177.4">WE</text>
<text x="123.8" y="179.6" transform="rotate(-90 123.8 179.6)">VSS</text>
<text x="165.8" y="174.2">GND</text>
<text x="45.2" y="184.4">GND</text>
<text x="109.9" y="184.4">GND</text>
<text x="56.6" y="189.5">GND</text>
<text x="121.4" y="189.5">GND</text>
</g>
<g font-size="1.8">
<text x="30.3" y="24.1">VA[0..7]</text>
<text x="43.6" y="29.2">VA0</text>
<text x="68.6" y="29.2">VD0</text>
<text x="77.5" y="24.1">VD[0..7]</text>
<text x="95" y="24.1">VA[0..7]</text>
<text x="108.3" y="29.2">VA0</text>
<text x="133.3" y="29.2">VD4</text>
<text x="142.2" y="24.1">VD[0..7]</text>
<text x="43.6" y="34.3">VA2</text>
<text x="43.6" y="31.7">VA1</text>
<text x="68.6" y="31.7">VD1</text>
<text x="68.6" y="34.3">VD2</text>
<text x="108.3" y="34.3">VA2</text>
<text x="108.3" y="31.7">VA1</text>
<text x="133.3" y="31.7">VD5</text>
<text x="133.3" y="34.3">VD6</text>
<text x="264.2" y="34.3">VA[0..7]</text>
<text x="43.6" y="41.9">VA5</text>
<text x="43.6" y="39.4">VA4</text>
<text x="43.6" y="36.8">VA3</text>
<text x="68.6" y="36.8">VD3</text>
<text x="108.3" y="41.9">VA5</text>
<text x="108.3" y="39.4">VA4</text>
<text x="108.3" y="36.8">VA3</text>
<text x="133.3" y="36.8">VD7</text>
<text x="212.1" y="36.8">A1</text>
<text x="212.1" y="39.4">A2</text>
<text x="250.2" y="41.9">VA1</text>
<text x="250.2" y="39.4">VA0</text>
<text x="43.6" y="47">VA7</text>
<text x="43.6" y="44.4">VA6</text>
<text x="108.3" y="44.4">VA6</text>
<text x="108.3" y="47">VA7</text>
<text x="212.1" y="47">D1</text>
<text x="212.1" y="44.4">D0</text>
<text x="250.2" y="44.4">VA2</text>
<text x="250.2" y="47">VA3</text>
<text x="39.4" y="52.1">RAS</text>
<text x="104.2" y="52.1">RAS</text>
<text x="212.1" y="52.1">D3</text>
<text x="212.1" y="49.5">D2</text>
<text x="250.2" y="49.5">VA4</text>
<text x="250.2" y="52.1">VA5</text>
<text x="38.5" y="54.6">CAS0</text>
<text x="39.1" y="59.7">VRW</text>
<text x="103.2" y="54.6">CAS0</text>
<text x="103.8" y="59.7">VRW</text>
<text x="212.1" y="54.6">D4</text>
<text x="212.1" y="57.1">D5</text>
<text x="212.1" y="59.7">D6</text>
<text x="250.2" y="57.1">VA7</text>
<text x="250.2" y="54.6">VA6</text>
<text x="269.2" y="57.1">VD[0..7]</text>
<text x="212.1" y="62.2">D7</text>
<text x="250.2" y="62.2">VD0</text>
<text x="250.2" y="64.8">VD1</text>
<text x="250.2" y="69.8">VD3</text>
<text x="250.2" y="67.3">VD2</text>
<text x="250.2" y="72.4">VD4</text>
<text x="250.2" y="77.5">VD6</text>
<text x="250.2" y="74.9">VD5</text>
<text x="30.3" y="82.5">VA[0..7]</text>
<text x="77.5" y="82.5">VD[0..7]</text>
<text x="95" y="82.5">VA[0..7]</text>
<text x="142.2" y="82.5">VD[0..7]</text>
<text x="250.2" y="80">VD7</text>
<text x="43.6" y="87.6">VA0</text>
<text x="68.6" y="87.6">VD0</text>
<text x="108.3" y="87.6">VA0</text>
<text x="133.3" y="87.6">VD4</text>
<text x="256.5" y="87.6">RAS</text>
<text x="43.6" y="95.2">VA3</text>
<text x="43.6" y="92.7">VA2</text>
<text x="43.6" y="90.2">VA1</text>
<text x="68.6" y="95.2">VD3</text>
<text x="68.6" y="92.7">VD2</text>
<text x="68.6" y="90.2">VD1</text>
<text x="108.3" y="95.2">VA3</text>
<text x="108.3" y="92.7">VA2</text>
<text x="108.3" y="90.2">VA1</text>
<text x="133.3" y="90.2">VD5</text>
<text x="133.3" y="92.7">VD6</text>
<text x="133.3" y="95.2">VD7</text>
<text x="256.5" y="95.2">CASX</text>
<text x="256.5" y="92.7">CAS1</text>
<text x="256.5" y="90.2">CAS0</text>
<text x="43.6" y="100.3">VA5</text>
<text x="43.6" y="97.8">VA4</text>
<text x="108.3" y="100.3">VA5</text>
<text x="108.3" y="97.8">VA4</text>
<text x="256.5" y="100.3">VRW</text>
<text x="43.6" y="105.4">VA7</text>
<text x="43.6" y="102.9">VA6</text>
<text x="108.3" y="105.4">VA7</text>
<text x="108.3" y="102.9">VA6</text>
<text x="38.5" y="113">CAS1</text>
<text x="39.4" y="110.5">RAS</text>
<text x="103.2" y="113">CAS1</text>
<text x="104.2" y="110.5">RAS</text>
<text x="39.1" y="118.1">VRW</text>
<text x="103.8" y="118.1">VRW</text>
<text x="30.3" y="141">VA[0..7]</text>
<text x="77.5" y="141">VD[0..7]</text>
<text x="95" y="141">VA[0..7]</text>
<text x="142.2" y="141">VD[0..7]</text>
<text x="43.6" y="146">VA0</text>
<text x="43.6" y="148.6">VA1</text>
<text x="68.6" y="146">VD0</text>
<text x="68.6" y="148.6">VD1</text>
<text x="108.3" y="146">VA0</text>
<text x="108.3" y="148.6">VA1</text>
<text x="133.3" y="148.6">VD5</text>
<text x="133.3" y="146">VD4</text>
<text x="43.6" y="151.1">VA2</text>
<text x="43.6" y="153.7">VA3</text>
<text x="68.6" y="151.1">VD2</text>
<text x="68.6" y="153.7">VD3</text>
<text x="108.3" y="151.1">VA2</text>
<text x="108.3" y="153.7">VA3</text>
<text x="133.3" y="151.1">VD6</text>
<text x="133.3" y="153.7">VD7</text>
<text x="43.6" y="156.2">VA4</text>
<text x="43.6" y="158.7">VA5</text>
<text x="43.6" y="161.3">VA6</text>
<text x="108.3" y="161.3">VA6</text>
<text x="108.3" y="156.2">VA4</text>
<text x="108.3" y="158.7">VA5</text>
<text x="43.6" y="163.8">VA7</text>
<text x="108.3" y="163.8">VA7</text>
<text x="38.3" y="171.4">CASX</text>
<text x="39.4" y="168.9">RAS</text>
<text x="103" y="171.4">CASX</text>
<text x="104.2" y="168.9">RAS</text>
<text x="39.1" y="176.5">VRW</text>
<text x="103.8" y="176.5">VRW</text>
</g>
<g font-size="1.8" fill="#848400">
<text x="193.7" y="30.1">A[1..7]</text>
<text x="193.7" y="40.3">D[0..7]</text>
<text x="204" y="70.7">VDPW</text>
<text x="204.4" y="68.2">VDPR</text>
<text x="181.1" y="75.8">INT</text>
<text x="203.4" y="80.9">RESET</text>
<text x="207.9" y="86">G</text>
<text x="208" y="88.5">R</text>
<text x="208" y="91.1">B</text>
<text x="203.1" y="98.7">CSYNC</text>
<text x="204.8" y="121.5">WAIT</text>
</g>
</svg>
